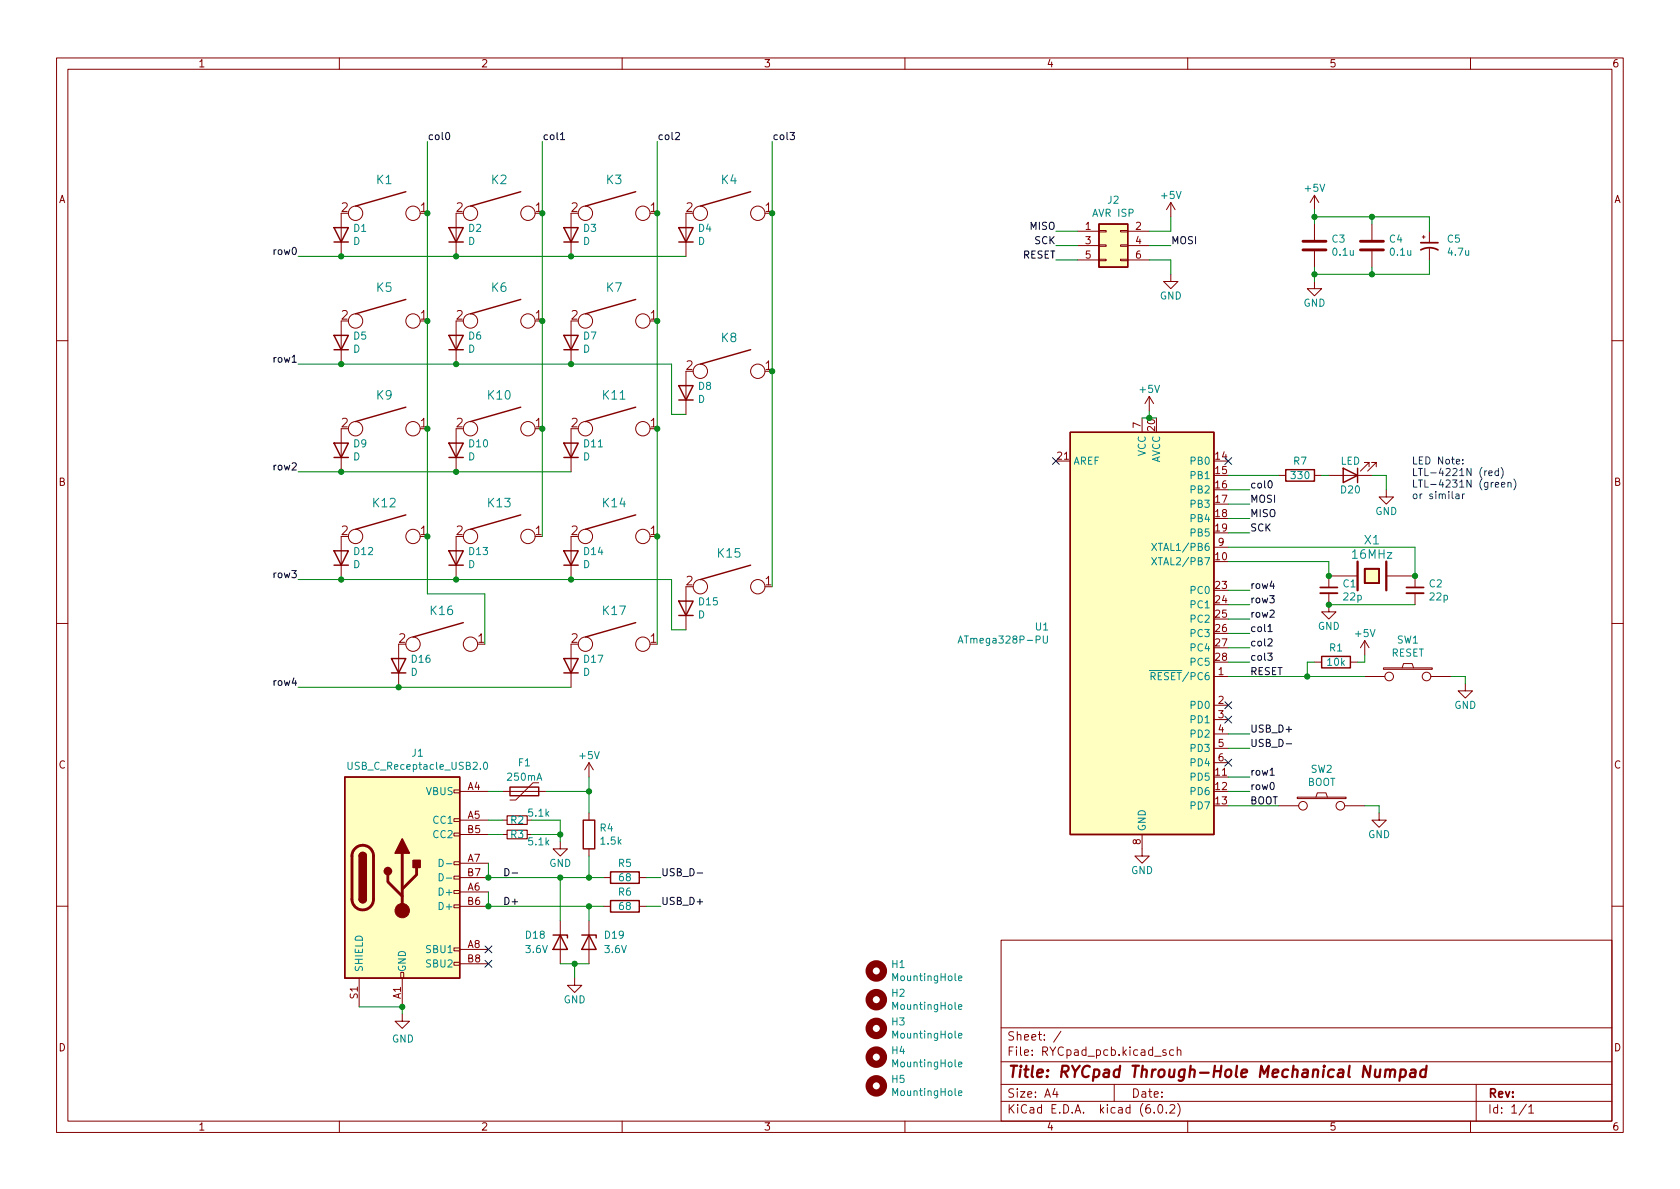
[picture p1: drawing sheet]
<svg xmlns="http://www.w3.org/2000/svg" width="297mm" height="210mm" viewBox="0 0 297 210" stroke-linecap="round" stroke-linejoin="round" font-family="sans-serif">
<g fill="none" stroke="#840000" stroke-width=".18">
<path d="M10 10.2h277v190.1h-277zM12 12.2h273v186.1h-273zM60 10.2v2M110 10.2v2M160 10.2v2M210 10.2v2M260 10.2v2M60.3 37.7v7.6M80.6 37.7v7.6M101 37.7v7.6M121.3 37.7v7.6M207 35.8l-.8 1.3"/>
<path d="M207 35.8v2.5M207 35.8l.8 1.3M232.4 34.5v2.6M232.4 39.6v2.8M232.4 34.5l-.8 1.3M232.4 34.5l.8 1.3M242.6 39.6v2.8M60.3 56.8v7.6M80.6 56.8v7.6M101 56.8v7.6M190.5 40.9h3.8M190.5 43.4h3.8"/>
<path d="M190.5 46h3.8M194.3 45.8h1.3v.3h-1.3zM194.3 43.3h1.3v.3h-1.3zM194.3 40.8h1.3v.2h-1.3zM198.1 45.8h1.3v.3h-1.3zM198.1 43.3h1.3v.3h-1.3zM198.1 40.8h1.3v.2h-1.3zM199.4 40.9h3.8M199.4 43.4h3.8M199.4 46h3.8M207 48.5v1.3h1.3l-1.3 1.2-1.3-1.2h1.3M232.4 49.8v1.2h1.3l-1.3 1.3-1.3-1.3h1.3"/>
<path d="M232.4 44.4v2.8M242.6 44.4v2.8M251.5 41.9h.5M251.7 41.7v.5M252.7 40.9v2M252.7 43.9v2.1M10 60.2h2M60.3 75.8v7.6M80.6 75.8v7.6M101 75.8v7.6M121.3 65.7v7.6M201.9 73.9v2.5"/>
<path d="M203.2 70.1l-.8 1.3M203.2 70.1v2.5M203.2 70.1l.8 1.3M285 60.2h2M60.3 94.9v7.6M80.6 94.9v7.6M101 94.9v7.6M186.7 81.5h2.5M214.6 96.8h2.6M226.1 84.1h1.2M232.4 84.1h1.3M234.9 84.1h7.7"/>
<path d="M242.1 82.5v-.7h-.8h.8l-1.6 1.5M243.3 82.5v-.7h-.7h.7l-1.5 1.5M245.1 86.6v1.3h1.3l-1.3 1.2-1.3-1.2h1.3M10 110.2h2M70.5 113.9v7.6M101 113.9v7.6M121.3 103.8v7.6M214.6 119.6h2.6M232.4 117.1h1.3M234.9 104.9v3.3h1.3l-1.3 1.3-1.2-1.3h1.2M238.8 117.1h1.2M240 101.8h-5.1v2.1"/>
<path d="M241.3 119.6h3.6M241.3 113.3l-.8 1.2M241.3 113.3v2.5M241.3 113.3l.8 1.2M244.6 118.1h8.6v.3h-8.6zM245.1 101.8h5.1v2.1M247.9 118.1l.3-.8h1.5l.2 .8M250.2 104.9v2M253 119.6h3.5M285 110.2h2M80.3 139.7h1v.5h-1zM81.3 139.9h5.1"/>
<path d="M88.9 139.9h7.6M95.2 138.4h-1l-3 3.1h-1M104.1 134.9l-.7 1.2M104.1 134.9v2.5M104.1 134.9l.8 1.2M214.6 137.4h2.6M214.6 124.7h2.6M214.6 127.2h2.6M214.6 129.8h2.6M214.6 132.3h2.6M214.6 134.9h2.6M259.1 120.9v1.3h1.2l-1.2 1.2-1.3-1.2h1.3"/>
<path d="M80.3 157.5h1v.5h-1zM80.3 154.9h1v.5h-1zM80.3 152.4h1v.5h-1zM80.3 147.3h1v.5h-1zM80.3 144.8h1v.5h-1zM81.3 145h5.1M81.3 157.7h5.1M81.3 152.6h5.1M81.3 147.6h5.1M81.3 155.2h5.1M88.9 145h.8M88.9 147.6h.8"/>
<path d="M93.2 147.6h.8M99.1 148.8v1.3h1.2l-1.2 1.3-1.3-1.3h1.3M104.1 143.8v1.2M104.1 150.1v1.3M106.7 155.2h1.2M113 155.2h1.3M201.9 147.6v3.8h1.3l-1.3 1.2-1.2-1.2h1.2M226.1 142.5h3.5M229.4 141h8.6v.2h-8.6zM232.7 141l.2-.8h1.5l.3 .8M237.7 142.5h3.6M243.8 143.8v1.2h1.3l-1.3 1.3-1.2-1.3h1.2"/>
<path d="M10 160.2h2M63.5 173v5M70.9 172h.5v1h-.5zM71.1 179.3v1.3h1.3l-1.3 1.3-1.3-1.3h1.3M71.1 173v5M80.3 170.2h1v.5h-1zM80.3 167.6h1v.5h-1zM80.3 160h1v.5h-1zM81.3 167.9h5.1M81.3 160.3h5.1M81.3 170.4h5.1M99.1 162.8v7.6"/>
<path d="M101.6 173v1.2h1.3l-1.3 1.3-1.3-1.3h1.3M104.1 162.8v7.6M106.7 160.3h1.2M113 160.3h1.3M177 166.3h108v32h-108zM285 160.2h2M60 198.3v2M110 198.3v2M160 198.3v2M177 194.8h108M177 191.8h108M177 187.8h108"/>
<path d="M177 181.8h108M186.5 192.5l-.4 1h1M186.9 193v1M187.6 182.4l-1.3 1.9M197 191.8v3M204.1 196.7v.1M204.9 195.4l.2-.1a.81 .81 0 0 1 .6 .7 .81 .81 0 0 1-.3 .8h-.2a.81 .81 0 0 1-.6-.6 .81 .81 0 0 1 .3-.8zM206.1 185.7l-.3-.1-.2 .2v.3l.5 .1v.4h-.5M206.2 196.7v.1M206.9 195.5l.5-.2 .2 .2 .1 .3-.9 1h.9M207.5 185.7l-.4-.1-.3 .3v.4l.1 .3h.6M208.1 185.8l.3-.2 .3 .1 .1 .9"/>
<path d="M208.1 185.1v1.5M208.2 195.1a1.72 1.72 0 0 1 0 2.3M210 198.3v2M260 198.3v2M261 191.8v6.5M269.9 195.3l-1.3 1.9M270.3 195.8l.4-.5v1.5M270.3 196.8h.9"/>
<circle cx="62.9" cy="37.7" r="1.27"/>
<circle cx="73" cy="37.7" r="1.27"/>
<circle cx="83.2" cy="37.7" r="1.27"/>
<circle cx="93.3" cy="37.7" r="1.27"/>
<circle cx="103.5" cy="37.7" r="1.27"/>
<circle cx="113.7" cy="37.7" r="1.27"/>
<circle cx="123.8" cy="37.7" r="1.27"/>
<circle cx="134" cy="37.7" r="1.27"/>
<circle cx="62.9" cy="56.8" r="1.27"/>
<circle cx="73" cy="56.8" r="1.27"/>
<circle cx="83.2" cy="56.8" r="1.27"/>
<circle cx="93.3" cy="56.8" r="1.27"/>
<circle cx="103.5" cy="56.8" r="1.27"/>
<circle cx="113.7" cy="56.8" r="1.27"/>
<circle cx="62.9" cy="75.8" r="1.27"/>
<circle cx="73" cy="75.8" r="1.27"/>
<circle cx="83.2" cy="75.8" r="1.27"/>
<circle cx="93.3" cy="75.8" r="1.27"/>
<circle cx="103.5" cy="75.8" r="1.27"/>
<circle cx="113.7" cy="75.8" r="1.27"/>
<circle cx="123.8" cy="65.7" r="1.27"/>
<circle cx="134" cy="65.7" r="1.27"/>
<circle cx="62.9" cy="94.9" r="1.27"/>
<circle cx="73" cy="94.9" r="1.27"/>
<circle cx="83.2" cy="94.9" r="1.27"/>
<circle cx="93.3" cy="94.9" r="1.27"/>
<circle cx="103.5" cy="94.9" r="1.27"/>
<circle cx="113.7" cy="94.9" r="1.27"/>
<circle cx="73" cy="113.9" r="1.27"/>
<circle cx="83.2" cy="113.9" r="1.27"/>
<circle cx="103.5" cy="113.9" r="1.27"/>
<circle cx="113.7" cy="113.9" r="1.27"/>
<circle cx="123.8" cy="103.8" r="1.27"/>
<circle cx="134" cy="103.8" r="1.27"/>
<circle cx="245.6" cy="119.6" r=".76"/>
<circle cx="252.2" cy="119.6" r=".76"/>
<circle cx="230.4" cy="142.5" r=".76"/>
<circle cx="237" cy="142.5" r=".76"/>
</g>
<path d="M245 189.3a.49 .49 0 0 1 .8 .1l-.1 1.1M245 189.1l-.2 1.4M245.8 189.4a.5 .5 0 0 1 .8-.2v1.3M247.7 189.2l.2-.1 .5 .1 .2 .3-.1 .6a.66 .66 0 0 1-1 .3M247.7 189.1l-.3 2M249.5 189.2l.2-.1 .5 .1v1.3M250.3 189.6l-.7 .1a.4 .4 0 0 0-.3 .3 .4 .4 0 0 0 .2 .5l.7-.1M252.1 189.2a.66 .66 0 0 0-.9 .3l-.1 .6 .1 .3 .2 .1 .6-.1M252.2 188.5l-.2 2" fill="none" stroke="#840000" stroke-width=".4"/>
<g fill="none" stroke="#840000" stroke-width=".25">
<path d="M71.8 33.9l-8.9 2.5M92.1 33.9l-8.9 2.5M112.4 33.9l-8.9 2.5M132.7 33.9l-8.9 2.5M194.3 39.6h5.1v7.6h-5.1zM59.1 40.3h2.5l-1.3 2.5zM59.1 59.3h2.5l-1.3 2.5zM59.1 42.8h2.5M71.8 53l-8.9 2.5M79.4 59.3h2.5l-1.3 2.5zM79.4 40.3h2.5l-1.3 2.5zM79.4 42.8h2.5"/>
<path d="M92.1 53l-8.9 2.5M99.7 59.3h2.5l-1.2 2.5zM99.7 40.3h2.5l-1.2 2.5zM99.7 42.8h2.5M112.4 53l-8.9 2.5M120 40.3h2.6l-1.3 2.5zM120 42.8h2.6M59.1 78.4h2.5l-1.3 2.5zM59.1 61.8h2.5M71.8 72l-8.9 2.5M79.4 78.4h2.5l-1.3 2.5zM79.4 61.8h2.5"/>
<path d="M92.1 72l-8.9 2.5M99.7 78.4h2.5l-1.2 2.5zM99.7 61.8h2.5M112.4 72l-8.9 2.5M120 68.2h2.6l-1.3 2.5zM120 70.7h2.6M132.7 61.8l-8.9 2.6M189.2 76.4h25.4v71.2h-25.4zM59.1 97.4h2.5l-1.3 2.5zM59.1 80.9h2.5M59.1 99.9h2.5M71.8 91.1l-8.9 2.5"/>
<path d="M79.4 97.4h2.5l-1.3 2.5zM79.4 80.9h2.5M79.4 99.9h2.5M92.1 91.1l-8.9 2.5M99.7 97.4h2.5l-1.2 2.5zM99.7 80.9h2.5M99.7 99.9h2.5M112.4 91.1l-8.9 2.5M132.7 99.9l-8.9 2.6M227.3 83.1h5.1v2h-5.1zM237.5 82.8l2.5 1.3-2.5 1.2zM240 82.8v2.5"/>
<path d="M69.2 116.5h2.6l-1.3 2.5zM69.2 119h2.6M81.9 110.1l-8.9 2.5M99.7 116.5h2.5l-1.2 2.5zM99.7 119h2.5M112.4 110.1l-8.9 2.5M120 106.3h2.6l-1.3 2.5zM120 108.8h2.6M233.7 116.1h5.1v2h-5.1zM61 137.4h20.3v35.6h-20.3zM90.2 139.2h5v1.5h-5zM63.5 159a.64 .64 0 0 0 .6 .6 .64 .64 0 0 0 .7-.6"/>
<path d="M63.5 151.4a.64 .64 0 0 1 .6-.7 .64 .64 0 0 1 .7 .7M103.1 145h2.1v5.1h-2.1zM107.9 159.3h5.1v2h-5.1zM107.9 154.2h5.1v2h-5.1zM97.8 165.3h2.5v.6M99.1 165.3l1.2 2.6h-2.5zM102.9 165.3h2.5v.6M104.1 165.3l1.3 2.6h-2.5z"/>
</g>
<g fill="#ffffc2" stroke="#ffffc2" stroke-width=".18">
<path d="M61 137.4h20.3v35.6h-20.3z"/>
<path d="M189.2 76.4h25.4v71.2h-25.4z"/>
<path d="M241.3 100.6h2.5v2.5h-2.5z"/>
<path d="M194.3 39.6h5.1v7.6h-5.1z"/>
</g>
<path d="M230.4 44.2h4M230.4 42.7h4M240.5 44.2h4.1M240.5 42.7h4.1M62.8 150a1.91 1.91 0 0 1 2.1-.4 1.91 1.91 0 0 1 1.1 1.8v7.6a1.91 1.91 0 0 1-1.9 1.9 1.91 1.91 0 0 1-1.9-1.9v-7.8l.2-.6zM68.6 154.7v1.3l2.5 2.5M71.1 150.9v10.1M73.7 153.4v1.3l-2.6 2.5" fill="none" stroke="#840000" stroke-width=".51"/>
<g fill="#840000" stroke="#840000" stroke-width=".25">
<path d="M63.5 159h1.3a.64 .64 0 0 1-.7 .6 .64 .64 0 0 1-.6-.6z"/>
<path d="M63.5 151.4h1.3v7.6h-1.3z"/>
<path d="M63.7 150.9a.64 .64 0 0 1 .7-.1 .64 .64 0 0 1 .4 .6h-1.3z"/>
<path d="M71.1 148.3l1.3 2.6h-2.6z"/>
<path d="M73 152.1h1.3v1.3h-1.3z"/>
<circle cx="68.6" cy="154" r=".63"/>
</g>
<circle cx="71.1" cy="161" r="1.27" fill="#840000" stroke="#840000" stroke-width=".18"/>
<g fill="none" stroke="#008484" stroke-width=".18">
<path d="M203.6 98.6l.9 1.3M203.6 96.1l.9 1.2M204.5 98.6l-.9 1.3M204.5 96.1l-.9 1.2M169.4 113.7l.4-1.2 .5 1.2M169.5 113.4h.6M184.5 112.5v1l.2 .2h.2l.3-.2v-1M61.5 134.8v1l.3 .3h.2l.3-.3v-1M85.6 134.9l.2-.1a.68 .68 0 0 1 .4 .6 .68 .68 0 0 1-.4 .7l-.2-.2-.1-.3zM77.6 152a.64 .64 0 0 1 .8 .6 .64 .64 0 0 1-.8 .6zM77.6 154.5a.64 .64 0 0 1 .8 .6 .64 .64 0 0 1-.8 .7zM78.9 152.7h1"/>
<path d="M78.9 155.3h1M169.5 173l.6-.1-.1-.3h-.3l-.2 .2v.6h.5M169.5 178.1l.6-.1-.1-.3-.3-.1-.2 .2v.6h.5M169.5 193.3l.6-.1-.1-.3h-.3l-.2 .2v.6h.5M169.5 183.2l.6-.2-.1-.2-.3-.1-.2 .2v.6h.5M169.5 188.2l.6-.1-.1-.2-.3-.1-.2 .2v.6h.5"/>
</g>
<path d="M233.4 104.9h3.1M248.7 104.9h3" fill="none" stroke="#840000" stroke-width=".33"/>
<path d="M251.2 42.9h3.1M251.2 44.2a3.2 3.2 0 0 1 3.1 0M233.4 103.9h3.1M241.3 100.6h2.5v2.5h-2.5zM248.7 103.9h3" fill="none" stroke="#840000" stroke-width=".3"/>
<g fill="none" stroke="#840000" stroke-width="1.3">
<circle cx="154.9" cy="176.8" r="1.27"/>
<circle cx="154.9" cy="171.7" r="1.27"/>
<circle cx="154.9" cy="186.9" r="1.27"/>
<circle cx="154.9" cy="192" r="1.27"/>
<circle cx="154.9" cy="181.9" r="1.27"/>
</g>
<path d="M89.7 146.8h3.5v1.5h-3.5zM89.7 144.3h3.5v1.5h-3.5z" fill="none" stroke="#840000" stroke-width=".2"/>
<path d="M240 99.3v5.1M245.1 99.3v5.1" fill="none" stroke="#840000" stroke-width=".41"/>
<g fill="none" stroke="#000" stroke-width=".18">
<path d="M78.9 23.5l.2-.1a.68 .68 0 0 1 .4 .7 .68 .68 0 0 1-.4 .6l-.2-.1-.1-.4zM99.1 23.8l.4-.4v1.3M99.1 24.7h.7M119.4 23.5l.5-.1 .3 .4-.8 .9h.8M139.7 23.4h.8l-.5 .5 .4 .1v.6l-.2 .1-.5-.1M224.4 85.1l.1-.1a.68 .68 0 0 1 .4 .7 .68 .68 0 0 1-.4 .6 .84 .84 0 0 1-.1-1.2zM224.1 115.5h.8l-.4 .5 .4 .1v.5l-.2 .2-.6-.2M224.2 113.1l.5-.1 .2 .3-.8 .9h.8M224.2 110.8l.4-.4v1.3M224.2 111.7h.7M224.6 137.1h.7M227.4 131.5h1"/>
<path d="M89.3 153.6a.64 .64 0 0 1 .7 .6 .64 .64 0 0 1-.7 .7zM90.5 154.4h1M123.3 154.4h.9"/>
</g>
<g fill="none" stroke="#0000c2" stroke-width=".18">
<path d="M257.4 87.4h.5l.1 .8M258 87.6l-.4 .1-.2 .2 .2 .3 .4-.1M258.6 87.3v.9M258.6 81.9v.2M258.6 81.3v.1M258.9 87.3l-.3 .3M263.2 83.7l.6-.1v-.3h-.4l-.2 .1 .1 .6h.5M264.9 83.3h-.3l-.3 .2 .1 .5h.5M264.9 82.8v1.3M265.4 82.7a1.46 1.46 0 0 1 0 1.9M265.5 85.7l.6-.1-.1-.2-.3-.1-.2 .2v.6h.5M266.6 85.4l.2-.1 .3 .1 .1 .7"/>
<path d="M266.6 85.3v.8M267.7 84.7a1.46 1.46 0 0 1 0 1.9"/>
</g>
<g fill="none" stroke="#008400" stroke-width=".18">
<path d="M75.6 25v80h10.1v8.9M95.9 25v69.9M116.2 25v88.9M136.5 25v78.8M207 38.3v2.6h-3.8M232.4 37.1v2.5M232.4 38.3h20.3v2.6M242.6 38.3v1.3M52.7 45.3h68.6M186.7 40.9h3.8M186.7 43.4h3.8M186.7 46h3.8"/>
<path d="M203.2 46h3.8v2.5M203.2 43.4h3.8M232.4 47.2v2.6M242.6 47.2v1.3M252.7 46v2.5h-20.3M52.7 64.4h66v8.9h2.6M203.2 72.6v1.3h-1.3M52.7 83.4h48.3M217.2 91.7h3.8M217.2 96.8h33v5M217.2 99.3h17.7v2.5M217.2 89.1h3.8"/>
<path d="M217.2 94.2h3.8M217.2 84.1h8.9M217.2 86.6h3.8M233.7 84.1h1.2M242.6 84.1h2.5v2.5M52.7 102.5h66v8.9h2.6M217.2 119.6h24.1M217.2 117.1h3.8M217.2 112h3.8M217.2 114.5h3.8M217.2 109.5h3.8M217.2 106.9h3.8"/>
<path d="M217.2 104.4h3.8M232.4 117.1h-1.3v2.5M234.9 106.9h15.3M241.3 115.8v1.3h-1.3M256.5 119.6h2.6v1.3M52.7 121.5h48.3M86.4 139.9h2.5M96.5 139.9h7.6M104.1 137.4v6.4M217.2 132.3h3.8M217.2 129.8h3.8M217.2 137.4h3.8"/>
<path d="M217.2 139.9h3.8M86.4 152.6v2.6h20.3M86.4 145h2.5M86.4 157.7v2.6h20.3M86.4 147.6h2.5M94 145h5.1v3.8M94 147.6h5.1M99.1 155.2v7.6M104.1 151.4v3.8M114.3 155.2h2.5M217.2 142.5h8.9M241.3 142.5h2.5v1.3"/>
<path d="M63.5 178h7.6v1.3M99.1 170.4h5M101.6 170.4v2.6M104.1 160.3v2.5M114.3 160.3h2.5"/>
</g>
<g fill="none" stroke="#000084" stroke-width=".18">
<path d="M186.1 80.9l1.2 1.2M187.3 80.9l-1.2 1.2M216.6 80.9l1.2 1.2M217.8 80.9l-1.2 1.2M216.6 126.6l1.2 1.3M216.6 124.1l1.2 1.2M216.6 134.3l1.2 1.2M217.8 126.6l-1.2 1.3M217.8 124.1l-1.2 1.2M217.8 134.3l-1.2 1.2M85.8 167.3l1.2 1.2M85.8 169.8l1.2 1.2"/>
<path d="M87 167.3l-1.2 1.2M87 169.8l-1.2 1.2"/>
</g>
<g fill="#008400" stroke="#008400" stroke-width=".18">
<circle cx="86.4" cy="155.2" r=".46"/>
<circle cx="86.4" cy="160.3" r=".46"/>
<circle cx="71.1" cy="178" r=".46"/>
<circle cx="104.1" cy="155.2" r=".46"/>
<circle cx="104.1" cy="160.3" r=".46"/>
<circle cx="101.6" cy="170.4" r=".46"/>
<circle cx="99.1" cy="155.2" r=".46"/>
<circle cx="80.6" cy="102.5" r=".46"/>
<circle cx="99.1" cy="147.6" r=".46"/>
<circle cx="70.5" cy="121.5" r=".46"/>
<circle cx="101" cy="102.5" r=".46"/>
<circle cx="116.2" cy="94.9" r=".46"/>
<circle cx="104.1" cy="139.9" r=".46"/>
<circle cx="75.6" cy="75.8" r=".46"/>
<circle cx="60.3" cy="64.4" r=".46"/>
<circle cx="80.6" cy="64.4" r=".46"/>
<circle cx="75.6" cy="37.7" r=".46"/>
<circle cx="75.6" cy="56.8" r=".46"/>
<circle cx="60.3" cy="45.3" r=".46"/>
<circle cx="80.6" cy="45.3" r=".46"/>
<circle cx="75.6" cy="94.9" r=".46"/>
<circle cx="101" cy="64.4" r=".46"/>
<circle cx="60.3" cy="102.5" r=".46"/>
<circle cx="60.3" cy="83.4" r=".46"/>
<circle cx="95.9" cy="75.8" r=".46"/>
<circle cx="80.6" cy="83.4" r=".46"/>
<circle cx="116.2" cy="56.8" r=".46"/>
<circle cx="116.2" cy="75.8" r=".46"/>
<circle cx="95.9" cy="56.8" r=".46"/>
<circle cx="95.9" cy="37.7" r=".46"/>
<circle cx="101" cy="45.3" r=".46"/>
<circle cx="116.2" cy="37.7" r=".46"/>
<circle cx="242.6" cy="38.3" r=".46"/>
<circle cx="232.4" cy="38.3" r=".46"/>
<circle cx="242.6" cy="48.5" r=".46"/>
<circle cx="250.2" cy="101.8" r=".46"/>
<circle cx="203.2" cy="73.9" r=".46"/>
<circle cx="136.5" cy="65.7" r=".46"/>
<circle cx="136.5" cy="37.7" r=".46"/>
<circle cx="232.4" cy="48.5" r=".46"/>
<circle cx="231.1" cy="119.6" r=".46"/>
<circle cx="234.9" cy="101.8" r=".46"/>
<circle cx="234.9" cy="106.9" r=".46"/>
</g>
<text font-size="2.8" fill="#840000" x="178" y="190.6">Title: RYCpad Through-Hole Mechanical Numpad</text>
<g font-size="2.1" fill="#008484">
<text x="66.6" y="32.6">K1</text>
<text x="86.9" y="32.6">K2</text>
<text x="107.2" y="32.6">K3</text>
<text x="127.5" y="32.6">K4</text>
<text x="66.6" y="51.6">K5</text>
<text x="86.9" y="51.6">K6</text>
<text x="107.2" y="51.6">K7</text>
<text x="127.5" y="60.5">K8</text>
<text x="66.6" y="70.7">K9</text>
<text x="86.3" y="70.7">K10</text>
<text x="106.6" y="70.7">K11</text>
<text x="66" y="89.7">K12</text>
<text x="86.3" y="89.7">K13</text>
<text x="106.6" y="89.7">K14</text>
<text x="127" y="98.6">K15</text>
<text x="239.2" y="98.8">16MHz</text>
<text x="241.3" y="96.3">X1</text>
<text x="76.2" y="108.8">K16</text>
<text x="106.6" y="108.8">K17</text>
</g>
<g font-size="2.1" fill="#840000">
<text x="60.4" y="37.5">2</text>
<text x="74.3" y="37.5">1</text>
<text x="80.7" y="37.5">2</text>
<text x="94.7" y="37.5">1</text>
<text x="101" y="37.5">2</text>
<text x="115" y="37.5">1</text>
<text x="121.3" y="37.5">2</text>
<text x="135.3" y="37.5">1</text>
<text x="60.4" y="56.5">2</text>
<text x="74.3" y="56.5">1</text>
<text x="80.7" y="56.5">2</text>
<text x="94.7" y="56.5">1</text>
<text x="101" y="56.5">2</text>
<text x="115" y="56.5">1</text>
<text x="121.3" y="65.4">2</text>
<text x="135.3" y="65.4">1</text>
<text x="60.4" y="75.6">2</text>
<text x="74.3" y="75.6">1</text>
<text x="80.7" y="75.6">2</text>
<text x="94.7" y="75.6">1</text>
<text x="101" y="75.6">2</text>
<text x="115" y="75.6">1</text>
<text x="60.4" y="94.6">2</text>
<text x="74.3" y="94.6">1</text>
<text x="80.7" y="94.6">2</text>
<text x="94.7" y="94.6">1</text>
<text x="101" y="94.6">2</text>
<text x="115" y="94.6">1</text>
<text x="121.3" y="103.5">2</text>
<text x="135.3" y="103.5">1</text>
<text x="70.5" y="113.7">2</text>
<text x="84.5" y="113.7">1</text>
<text x="101" y="113.7">2</text>
<text x="115" y="113.7">1</text>
<text x="178" y="184">Sheet: /</text>
<text x="178" y="186.7">File: RYCpad_pcb.kicad_sch</text>
<text x="178" y="196.9">KiCad E.D.A. kicad (6.0.2)</text>
<text x="178" y="194.1">Size: A4</text>
<text x="200" y="194.1">Date:</text>
<text x="263" y="194.1">Rev:</text>
<text x="263" y="196.9">Id: 1/1</text>
</g>
<g font-size="1.8" fill="#840000">
<text x="35" y="11.9">1</text>
<text x="85" y="11.9">2</text>
<text x="135" y="11.9">3</text>
<text x="185" y="11.9">4</text>
<text x="235" y="11.9">5</text>
<text x="285" y="11.9">6</text>
<text x="10.3" y="35.9">A</text>
<text x="285.3" y="35.9">A</text>
<text x="191.9" y="40.6">1</text>
<text x="200.8" y="40.6">2</text>
<text x="191.9" y="43.2">3</text>
<text x="191.9" y="45.7">5</text>
<text x="200.8" y="43.2">4</text>
<text x="200.8" y="45.7">6</text>
<text x="201.7" y="75.7" transform="rotate(-90 201.7 75.7)">7</text>
<text x="187" y="81.3">21</text>
<text x="214.9" y="81.3">14</text>
<text x="214.9" y="83.8">15</text>
<text x="10.3" y="85.9">B</text>
<text x="214.9" y="86.4">16</text>
<text x="214.9" y="88.9">17</text>
<text x="285.3" y="85.9">B</text>
<text x="214.9" y="91.4">18</text>
<text x="214.9" y="94">19</text>
<text x="214.9" y="99.1">10</text>
<text x="215.4" y="96.5">9</text>
<text x="214.9" y="104.1">23</text>
<text x="214.9" y="106.7">24</text>
<text x="214.9" y="109.2">25</text>
<text x="214.9" y="111.8">26</text>
<text x="214.9" y="114.3">27</text>
<text x="214.9" y="116.8">28</text>
<text x="215.4" y="119.4">1</text>
<text x="215.4" y="124.5">2</text>
<text x="215.4" y="127">3</text>
<text x="215.4" y="129.5">4</text>
<text x="10.3" y="135.9">C</text>
<text x="214.9" y="137.2">11</text>
<text x="215.4" y="132.1">5</text>
<text x="215.4" y="134.6">6</text>
<text x="285.3" y="135.9">C</text>
<text x="82.7" y="139.7">A4</text>
<text x="214.9" y="139.7">12</text>
<text x="214.9" y="142.2">13</text>
<text x="82.7" y="144.8">A5</text>
<text x="82.7" y="147.3">B5</text>
<text x="201.7" y="149.3" transform="rotate(-90 201.7 149.3)">8</text>
<text x="82.7" y="152.4">A7</text>
<text x="82.7" y="154.9">B7</text>
<text x="82.7" y="157.5">A6</text>
<text x="82.7" y="160">B6</text>
<text x="82.7" y="167.6">A8</text>
<text x="82.7" y="170.2">B8</text>
<text x="63.2" y="176.6" transform="rotate(-90 63.2 176.6)">S1</text>
<text x="70.9" y="176.6" transform="rotate(-90 70.9 176.6)">A1</text>
<text x="10.3" y="185.9">D</text>
<text x="285.3" y="185.9">D</text>
<text x="35" y="199.9">1</text>
<text x="85" y="199.9">2</text>
<text x="135" y="199.9">3</text>
<text x="185" y="199.9">4</text>
<text x="235" y="199.9">5</text>
<text x="285" y="199.9">6</text>
</g>
<g font-size="1.8">
<text x="75.6" y="24.8">col0</text>
<text x="95.9" y="24.8">col1</text>
<text x="116.2" y="24.8">col2</text>
<text x="136.5" y="24.8">col3</text>
<text x="182.2" y="40.6">MISO</text>
<text x="48.6" y="45.1">row0</text>
<text x="180.8" y="45.7">RESET</text>
<text x="183" y="43.2">SCK</text>
<text x="207" y="43.2">MOSI</text>
<text x="48.6" y="64.1">row1</text>
<text x="48.6" y="83.2">row2</text>
<text x="221" y="86.3">col0</text>
<text x="221" y="88.9">MOSI</text>
<text x="221" y="94">SCK</text>
<text x="221" y="91.4">MISO</text>
<text x="48.6" y="102.2">row3</text>
<text x="221" y="104.1">row4</text>
<text x="221" y="106.7">row3</text>
<text x="221" y="111.7">col1</text>
<text x="221" y="109.2">row2</text>
<text x="221" y="119.4">RESET</text>
<text x="221" y="114.3">col2</text>
<text x="221" y="116.8">col3</text>
<text x="48.6" y="121.3">row4</text>
<text x="221" y="129.5">USB_D+</text>
<text x="221" y="137.1">row1</text>
<text x="221" y="132.1">USB_D-</text>
<text x="221" y="142.2">BOOT</text>
<text x="221" y="139.7">row0</text>
<text x="116.8" y="154.9">USB_D-</text>
<text x="88.9" y="160">D+</text>
<text x="116.8" y="160">USB_D+</text>
</g>
<g font-size="1.8" fill="#008484">
<text x="205.4" y="35.2">+5V</text>
<text x="230.8" y="33.9">+5V</text>
<text x="62.5" y="41">D1</text>
<text x="82.9" y="41">D2</text>
<text x="103.2" y="41">D3</text>
<text x="123.5" y="41">D4</text>
<text x="193.3" y="38.3">AVR ISP</text>
<text x="195.9" y="36">J2</text>
<text x="62.4" y="43.3">D</text>
<text x="82.8" y="43.3">D</text>
<text x="103.1" y="43.3">D</text>
<text x="123.4" y="43.3">D</text>
<text x="235.5" y="42.9">C3</text>
<text x="235.7" y="45.2">0.1u</text>
<text x="245.7" y="42.9">C4</text>
<text x="245.9" y="45.2">0.1u</text>
<text x="255.9" y="42.9">C5</text>
<text x="256.1" y="45.2">4.7u</text>
<text x="205" y="53">GND</text>
<text x="230.4" y="54.2">GND</text>
<text x="62.4" y="62.4">D</text>
<text x="62.5" y="60">D5</text>
<text x="82.8" y="62.4">D</text>
<text x="82.9" y="60">D6</text>
<text x="103.1" y="62.4">D</text>
<text x="103.2" y="60">D7</text>
<text x="123.4" y="71.2">D</text>
<text x="123.5" y="68.9">D8</text>
<text x="201.6" y="69.5">+5V</text>
<text x="62.4" y="81.4">D</text>
<text x="62.5" y="79.1">D9</text>
<text x="82.8" y="81.4">D</text>
<text x="83" y="79.1">D10</text>
<text x="103.1" y="81.4">D</text>
<text x="103.3" y="79.1">D11</text>
<text x="189.7" y="82.2">AREF</text>
<text x="202.6" y="80.7" transform="rotate(-90 202.6 80.7)">VCC</text>
<text x="205.1" y="82" transform="rotate(-90 205.1 82)">AVCC</text>
<text x="210.7" y="82.2">PB0</text>
<text x="228.7" y="82.2">R7</text>
<text x="237" y="82.2">LED</text>
<text x="210.7" y="84.7">PB1</text>
<text x="210.7" y="87.2">PB2</text>
<text x="210.7" y="89.8">PB3</text>
<text x="228.4" y="84.7">330</text>
<text x="237.1" y="87.2">D20</text>
<text x="210.7" y="92.3">PB4</text>
<text x="210.7" y="94.9">PB5</text>
<text x="243.1" y="91.1">GND</text>
<text x="62.4" y="100.5">D</text>
<text x="62.7" y="98.1">D12</text>
<text x="82.8" y="100.5">D</text>
<text x="83" y="98.1">D13</text>
<text x="103.1" y="100.5">D</text>
<text x="103.3" y="98.1">D14</text>
<text x="204.6" y="99.9">XTAL2/PB7</text>
<text x="204.6" y="97.4">XTAL1/PB6</text>
<text x="123.6" y="107">D15</text>
<text x="210.7" y="105">PC0</text>
<text x="210.7" y="107.6">PC1</text>
<text x="237.5" y="103.9">C1</text>
<text x="237.6" y="106.2">22p</text>
<text x="252.7" y="103.9">C2</text>
<text x="252.9" y="106.2">22p</text>
<text x="123.4" y="109.3">D</text>
<text x="170.3" y="113.8">ATmega328P-PU</text>
<text x="183.1" y="111.5">U1</text>
<text x="210.7" y="110.1">PC2</text>
<text x="210.7" y="112.6">PC3</text>
<text x="233" y="111.4">GND</text>
<text x="239.7" y="112.6">+5V</text>
<text x="247" y="113.8">SW1</text>
<text x="72.6" y="119.5">D</text>
<text x="72.8" y="117.2">D16</text>
<text x="103.1" y="119.5">D</text>
<text x="103.3" y="117.2">D17</text>
<text x="210.7" y="115.2">PC4</text>
<text x="210.7" y="117.7">PC5</text>
<text x="234.7" y="117.7">10k</text>
<text x="235.1" y="115.2">R1</text>
<text x="246" y="116.1">RESET</text>
<text x="202.9" y="120.3">~{RESET}/PC6</text>
<text x="210.7" y="125.3">PD0</text>
<text x="257.1" y="125.3">GND</text>
<text x="210.7" y="127.9">PD1</text>
<text x="210.7" y="130.4">PD2</text>
<text x="62.1" y="136.1">USB_C_Receptacle_USB2.0</text>
<text x="72.9" y="133.8">J1</text>
<text x="91.7" y="135.5">F1</text>
<text x="102.5" y="134.2">+5V</text>
<text x="210.7" y="133">PD3</text>
<text x="210.7" y="135.5">PD4</text>
<text x="231.8" y="136.6">SW2</text>
<text x="75.4" y="140.6">VBUS</text>
<text x="89.8" y="138">250mA</text>
<text x="210.7" y="138">PD5</text>
<text x="210.7" y="140.6">PD6</text>
<text x="210.7" y="143.1">PD7</text>
<text x="231.1" y="139">BOOT</text>
<text x="76.7" y="145.7">CC1</text>
<text x="76.7" y="148.2">CC2</text>
<text x="90.3" y="148.2">R3</text>
<text x="90.3" y="145.7">R2</text>
<text x="93.5" y="149.5">5.1k</text>
<text x="93.5" y="144.4">5.1k</text>
<text x="106.1" y="147">R4</text>
<text x="106.3" y="149.3">1.5k</text>
<text x="202.6" y="147.1" transform="rotate(-90 202.6 147.1)">GND</text>
<text x="241.9" y="148.2">GND</text>
<text x="97.1" y="153.3">GND</text>
<text x="109.4" y="153.3">R5</text>
<text x="109.5" y="155.8">68</text>
<text x="200" y="154.6">GND</text>
<text x="78" y="158.4">D+</text>
<text x="78" y="160.9">D+</text>
<text x="109.4" y="158.4">R6</text>
<text x="109.5" y="160.9">68</text>
<text x="93" y="166">D18</text>
<text x="107" y="166">D19</text>
<text x="64.1" y="172" transform="rotate(-90 64.1 172)">SHIELD</text>
<text x="71.8" y="172" transform="rotate(-90 71.8 172)">GND</text>
<text x="75.5" y="168.5">SBU1</text>
<text x="75.5" y="171.1">SBU2</text>
<text x="93" y="168.5">3.6V</text>
<text x="107" y="168.5">3.6V</text>
<text x="157.7" y="171.2">H1</text>
<text x="158" y="173.5">MountingHole</text>
<text x="99.6" y="177.4">GND</text>
<text x="157.7" y="176.2">H2</text>
<text x="158" y="178.6">MountingHole</text>
<text x="69.3" y="184.3">GND</text>
<text x="157.7" y="181.3">H3</text>
<text x="158" y="183.6">MountingHole</text>
<text x="157.7" y="191.5">H5</text>
<text x="157.7" y="186.4">H4</text>
<text x="158" y="188.7">MountingHole</text>
<text x="158" y="193.8">MountingHole</text>
</g>
<text font-size="1.8" fill="#008400" x="204.2" y="76.2" transform="rotate(-90 204.2 76.2)">20</text>
<g font-size="1.8" fill="#0000c2">
<text x="249.6" y="82.1">LED Note:</text>
<text x="249.6" y="84.2">LTL-4221N (red)</text>
<text x="249.6" y="86.2">LTL-4231N (green)</text>
<text x="249.6" y="88.3">or similar</text>
</g>
</svg>
